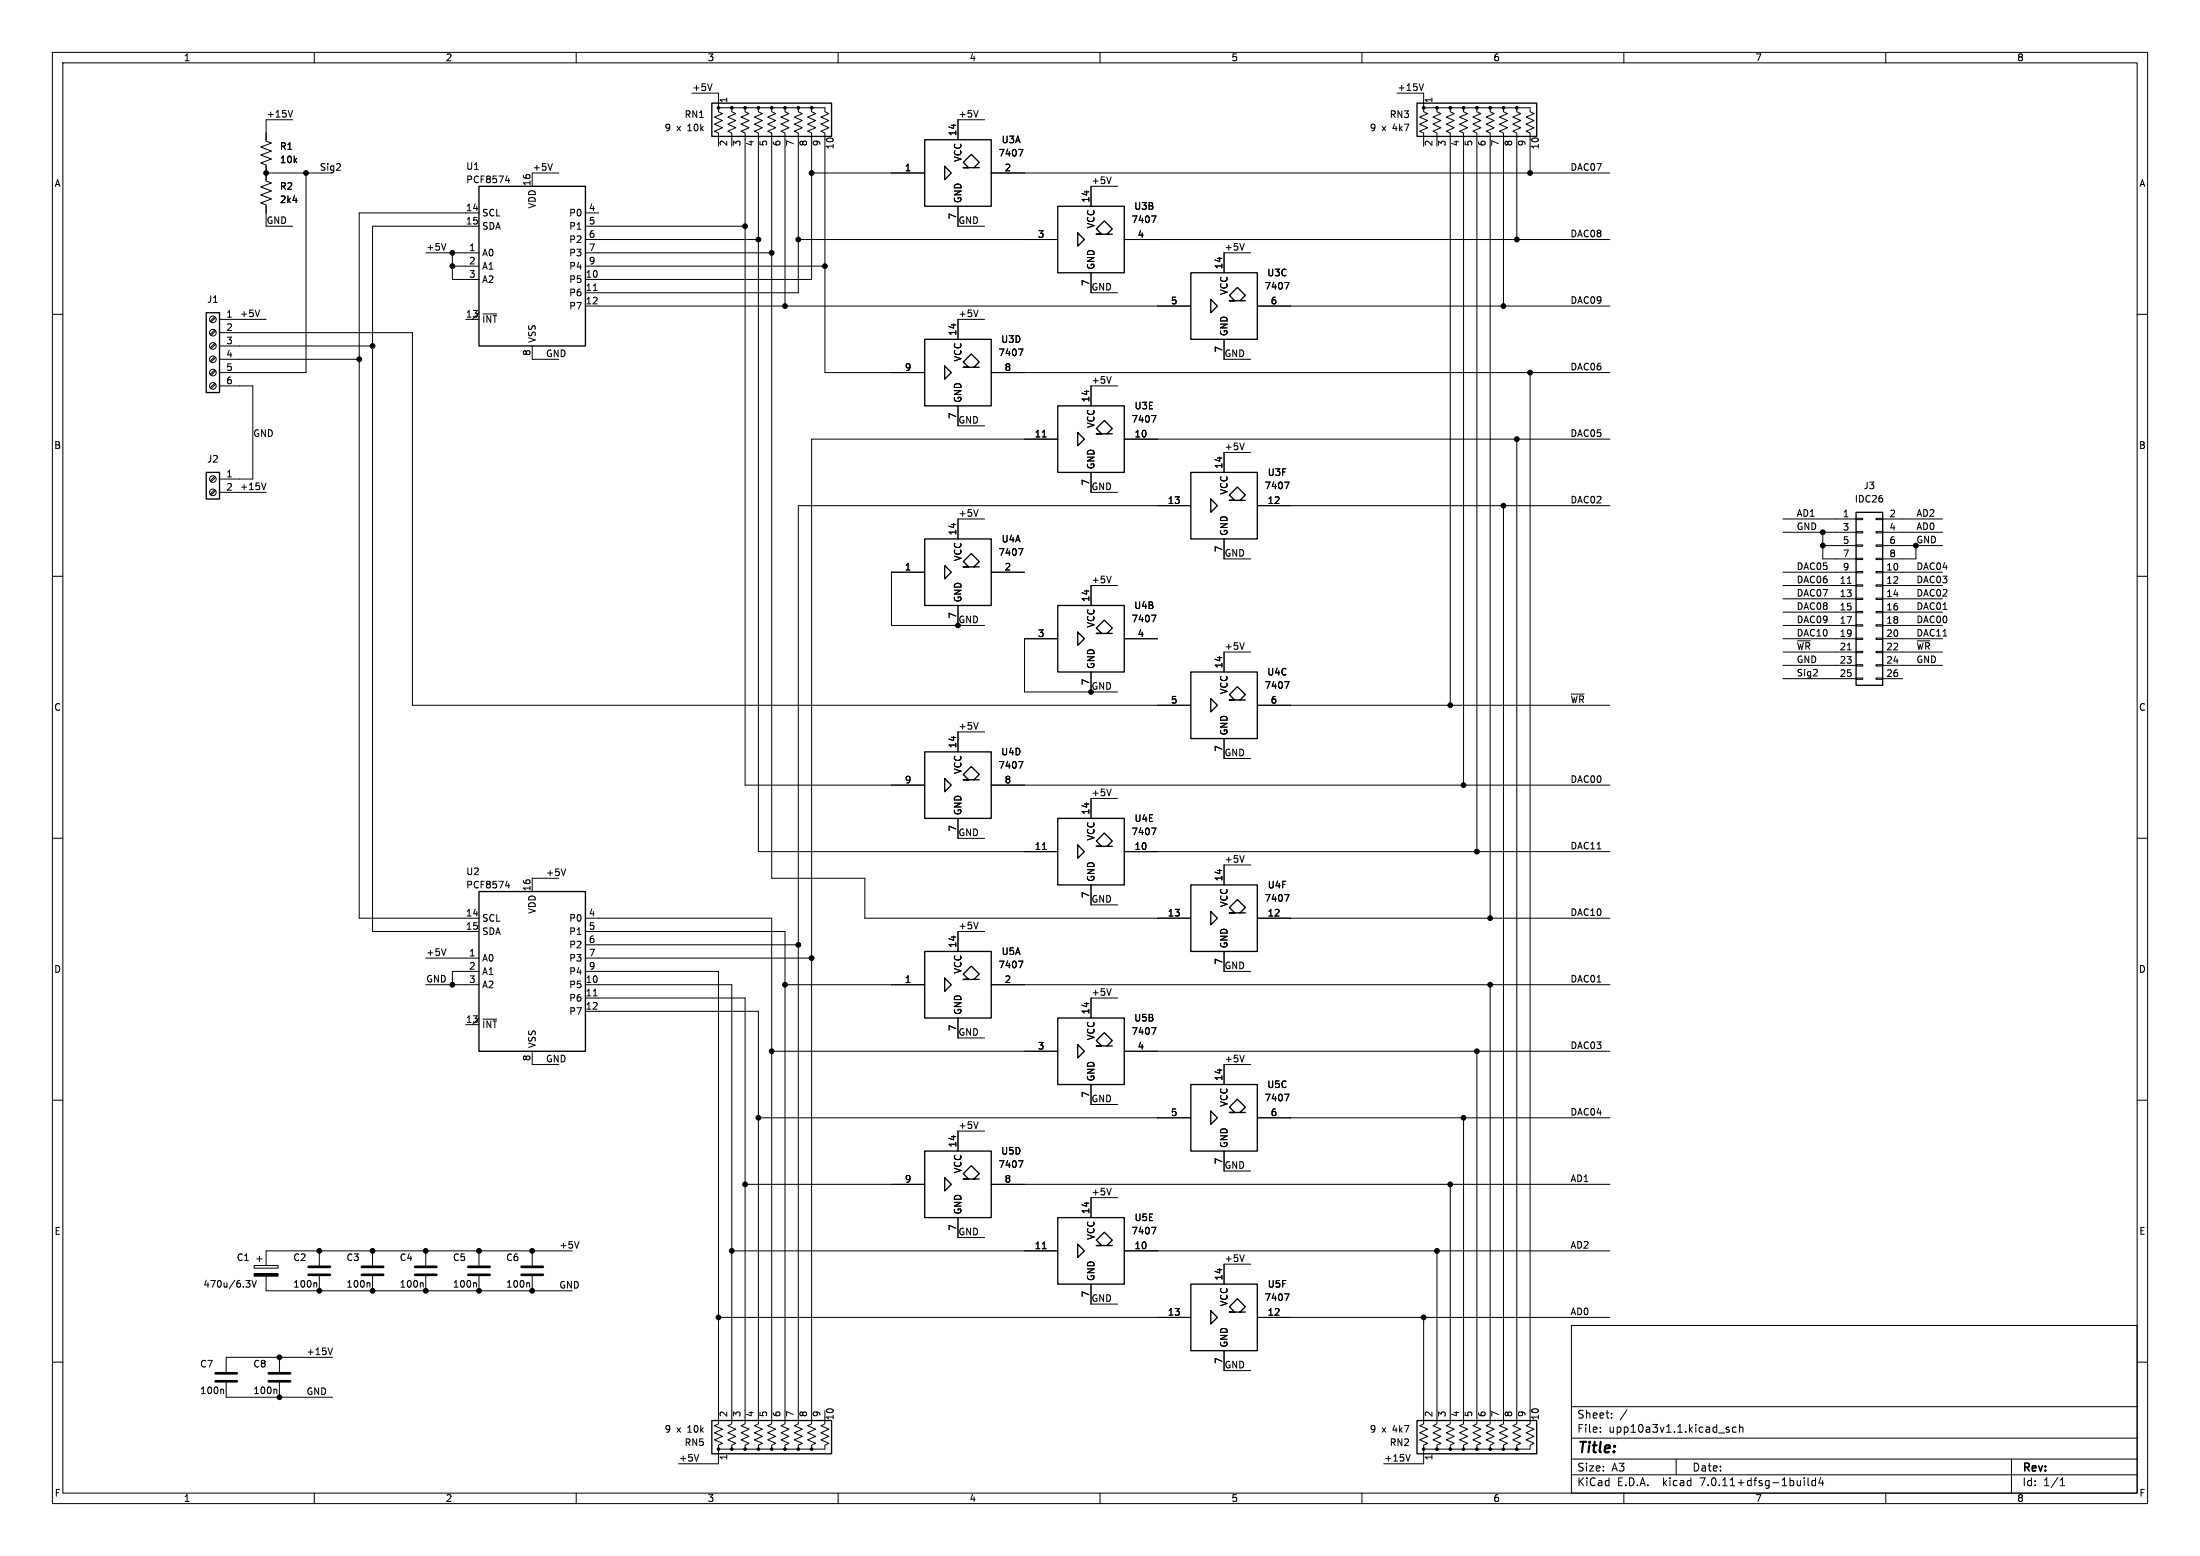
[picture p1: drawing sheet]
<svg xmlns="http://www.w3.org/2000/svg" width="420mm" height="297mm" viewBox="0 0 420 297" stroke-linecap="round" stroke-linejoin="round" font-family="sans-serif">
<g fill="none" stroke="#000" stroke-width=".19">
<path d="M10 10h400v277h-400zM12 12h396v273h-396zM60 10v2M110 10v2M132.1 17.8h5.1v2.5M135.9 16l-.4 1.3M160 10v2M210 10v2M260 10v2M266.7 17.8h5.1v2.5M271.8 16l-.5 1.3M310 10v2"/>
<path d="M360 10v2M50.8 33h12.7M55.9 21.1l-.5 1.2M55.9 22.9h-5.1v4l1 .4-2 .8 2 .7-2 .8 2 .8-2 .7 1 .4v3l1 .4-2 .8 2 .7-2 .8 2 .8-2 .7 1 .4v4.1h5.1M58.4 33v38.1h-16.5M96.5 34.4h.8M97.1 34v.9M105.4 31.2l-.4 1.3M106.7 33h-5.1v2.6M139.7 20.6v.7l.8 .4-1.6 .7 1.6 .6-1.6 .7 1.6 .7-1.6 .6 .8 .4v1.3M142.2 20.6v.7l.8 .4-1.5 .7 1.5 .6-1.5 .7 1.5 .7-1.5 .6 .7 .4v1.3M142.2 27.9v122h34.3"/>
<path d="M144.8 20.6v.7l.7 .4-1.5 .7 1.5 .6-1.5 .7 1.5 .7-1.5 .6 .8 .4v1.3M144.8 27.9v134.7h57.1M147.3 20.6v.7l.8 .4-1.5 .7 1.5 .6-1.5 .7 1.5 .7-1.5 .6 .7 .4v1.3M147.3 27.9v139.7h17.8v7.7h62.2M149.9 20.6v.7l.7 .4-1.5 .7 1.5 .6-1.5 .7 1.5 .7-1.5 .6 .8 .4v1.3M149.9 27.9v30.5M152.4 20.6v.7l.8 .4-1.6 .7 1.6 .6-1.6 .7 1.6 .7-1.6 .6 .8 .4v1.3M152.4 27.9v28h-40.6M154.9 20.6v.7l.8 .4-1.5 .7 1.5 .6-1.5 .7 1.5 .7-1.5 .6 .7 .4v1.3M154.9 27.9v25.4h-43.1M154.9 33h21.6M157.5 26.7v-1.3l-.8-.4 1.5-.6-1.5-.7 1.5-.7-1.5-.6 1.5-.7-.7-.4v-.7h-20.3v.7l.7 .4-1.5 .7 1.5 .6-1.5 .7 1.5 .7-1.5 .6 .8 .4v2.5"/>
<path d="M157.5 27.9v43.2h19M182.9 39.4v3.8h5.1M186.7 21.1l-.4 1.2M188 22.9h-5.1v3.8M189.2 33h118.1M194.4 28.5h.9l-.6 1.3M212.1 33.8l-.4 1.2M213.4 35.6h-5.1v3.8M274.3 20.6v.7l.8 .4-1.5 .7 1.5 .6-1.5 .7 1.5 .7-1.5 .6 .7 .4v1.3M276.9 20.6v.7l.7 .4-1.5 .7 1.5 .6-1.5 .7 1.5 .7-1.5 .6 .8 .4v1.3M276.9 27.9v106.7M279.4 20.6v.7l.8 .4-1.6 .7 1.6 .6-1.6 .7 1.6 .7-1.6 .6 .8 .4v1.3"/>
<path d="M279.4 27.9v122M281.9 20.6v.7l.8 .4-1.5 .7 1.5 .6-1.5 .7 1.5 .7-1.5 .6 .7 .4v1.3M281.9 27.9v134.7M284.5 20.6v.7l.7 .4-1.5 .7 1.5 .6-1.5 .7 1.5 .7-1.5 .6 .8 .4v1.3M284.5 27.9v147.4M287 20.6v.7l.8 .4-1.5 .7 1.5 .6-1.5 .7 1.5 .7-1.5 .6 .7 .4v1.3M287 27.9v30.5M289.6 20.6v.7l.7 .4-1.5 .7 1.5 .6-1.5 .7 1.5 .7-1.5 .6 .8 .4v1.3M289.6 27.9v17.8M292.1 26.7v-1.3l-.8-.4 1.6-.6-1.6-.7 1.6-.7-1.6-.6 1.6-.7-.8-.4v-.7h-20.3v.7l.7 .4-1.5 .7 1.5 .6-1.5 .7 1.5 .7-1.5 .6 .8 .4v2.5M292.1 27.9v5.1M10 60h2"/>
<path d="M49.6 59.2l-.5 1.2M81.3 48.3h10.1M85.1 46.5l-.4 1.2M86.4 48.3v5h5M86.4 50.8h5M91.4 40.6h-22.8v134.7h22.8M91.4 43.2h-20.3v134.6h20.3M91.4 59.7l-1.2 1.3M92.2 59.9h2.6M111.8 48.3h35.5M111.8 58.4h115.5M111.8 40.6h2.5"/>
<path d="M111.8 43.2h30.4M111.8 50.8h45.7M111.8 45.7h33M113.3 55.5h.7M152.4 45.7h49.5M186.7 59.2l-.4 1.2M208.3 52.1v3.8h5.1M214.6 45.7h92.7M219.8 41.2h.9l-.6 1.3M237.5 46.5l-.4 1.2M238.8 48.3h-5.1v3.8M240 58.4h67.3"/>
<path d="M245.2 53.9h.9l-.6 1.3M408 60h2M41 73.2l-.9 .8M41 70.6l-.9 .9M41 68.1l-.9 .8M41 65.5l-.9 .9M41 63l-.9 .8M41 60.5l-.9 .8M41.2 73.3l-.9 .9M41.2 70.8l-.9 .8M41.2 68.2l-.9 .9M41.2 65.7l-.9 .8"/>
<path d="M41.2 63.2l-.9 .8M41.2 60.6l-.9 .9M41.9 61h8.9M41.9 63.5h36.8v71.1h148.6M41.9 66h29.2M41.9 68.6h26.7M41.9 73.7h6.4v17.7h-6.4M88.9 61h2.5M101.6 66v2.6h5.1M182.9 77.5v3.8h5.1M188 61h-5.1v3.8M189.2 71.1h118.1"/>
<path d="M194.4 66.6h.9l-.6 1.3M212.1 71.9l-.4 1.2M213.4 73.7h-5.1v3.8M219.8 79.3h.9l-.6 1.3M233.7 64.8v3.8h5.1M292.1 71.1v198.1M41 93.5l-.9 .8M41 90.9l-.9 .9M41.2 93.6l-.9 .9M41.2 91.1l-.9 .8M41.9 94h8.9M50.8 92.2l-.4 1.3"/>
<path d="M186.7 97.3l-.4 1.2M188 99.1h-5.1v3.8M199 83.4h.7M201.9 83.8h-47v185.4M208.3 90.2v3.8h5.1M214.6 83.8h92.7M227.3 96.5h-74.9v172.7M237.5 84.6l-.4 1.2M238.8 86.4h-5.1v3.8M240 96.5h67.3M245.2 92h.9l-.6 1.3M287 96.5v172.7"/>
<path d="M289.6 83.8v185.4M340.4 99.1h13.9M354.3 98.9h1.3v.3h-1.3zM358.1 98.9h1.3v.3h-1.3zM359.4 99.1h11.4M10 110h2M176.5 109.2h-6.3v10.2h17.8M182.9 115.6v3.8M189.2 109.2h6.4M194.4 104.7h.9l-.6 1.3M212.1 110l-.4 1.2M213.4 111.8h-5.1v3.8"/>
<path d="M219.8 117.4h.9l-.6 1.3M233.7 102.9v3.8h5.1M340.4 109.2h13.9M340.4 111.8h13.9M340.4 114.3h13.9M340.4 116.8h13.9M340.4 119.4h13.9M340.4 101.6h13.9M348 101.6v5.1h6.3M348 104.1h6.3M352.7 111.3h.7M354.3 119.3h1.3v.2h-1.3z"/>
<path d="M354.3 116.7h1.3v.3h-1.3zM354.3 114.2h1.3v.2h-1.3zM354.3 111.6h1.3v.3h-1.3zM354.3 109.1h1.3v.2h-1.3zM354.3 106.6h1.3v.2h-1.3zM354.3 104h1.3v.3h-1.3zM354.3 101.5h1.3v.2h-1.3zM358.1 119.3h1.3v.2h-1.3zM358.1 116.7h1.3v.3h-1.3zM358.1 114.2h1.3v.2h-1.3zM358.1 111.6h1.3v.3h-1.3zM358.1 109.1h1.3v.2h-1.3z"/>
<path d="M358.1 106.6h1.3v.2h-1.3zM358.1 104h1.3v.3h-1.3zM358.1 101.5h1.3v.2h-1.3zM359.4 109.2h11.4M359.4 111.8h11.4M359.4 114.3h11.4M359.4 116.8h11.4M359.4 119.4h11.4M359.4 101.6h11.4M359.4 104.1h11.4M365.8 104.1v2.6h-6.4M408 110h2"/>
<path d="M186.7 137.9l-.4 1.3M188 139.7h-5.1v3.8M201.9 121.9h-6.3v10.2h17.8M208.3 128.3v3.8M214.6 121.9h6.4M237.5 122.7l-.4 1.2M238.8 124.5h-5.1v3.8M240 134.6h67.3M245.2 130.1h.9l-.6 1.3M340.4 121.9h13.9M340.4 124.5h13.9M340.4 127h13.9"/>
<path d="M340.4 129.5h13.9M352.7 124h.7M354.3 129.4h1.3v.3h-1.3zM354.3 126.9h1.3v.2h-1.3zM354.3 124.3h1.3v.3h-1.3zM354.3 121.8h1.3v.2h-1.3zM358.1 129.4h1.3v.3h-1.3zM358.1 126.9h1.3v.2h-1.3zM358.1 124.3h1.3v.3h-1.3zM358.1 121.8h1.3v.2h-1.3zM359.4 121.9h11.4M359.4 124.5h11.4"/>
<path d="M359.4 127h11.4M359.4 129.5h3.8M10 160h2M182.9 156.2v3.8h5.1M189.2 149.9h118.1M194.4 145.4h.9l-.6 1.2M212.1 150.6l-.4 1.3M213.4 152.4h-5.1v3.8M219.8 158.1h.9l-.6 1.2M233.7 141v3.8h5.1M408 160h2M96.5 169.1h.8"/>
<path d="M97.1 168.6v.9M106.7 167.6h-5.1v2.6M108 165.9l-.4 1.2M111.8 175.3h35.5v93.9M111.8 177.8h38.1v91.4M186.7 176l-.4 1.3M188 177.8h-5.1v3.8M199 162.1h.7M208.3 168.9v3.8h5.1M214.6 162.6h92.7M237.5 163.3l-.4 1.3M238.8 165.1h-5.1v3.8"/>
<path d="M240 175.3h67.3M245.2 170.8h.9l-.6 1.2M81.3 182.9h10.1M81.3 188h10.1M85.1 181.1l-.4 1.3M88.9 195.6h2.5M91.4 194.3l-1.2 1.3M91.4 185.4h-5v2.6M92.2 194.5h2.6M111.8 185.4h25.4v86.4l-.8 .3 1.5 .7-1.5 .7 1.5 .7-1.5 .6 1.5 .7-.7 .3v.8h20.3v-.8l.7-.3-1.5-.7 1.5-.6-1.5-.7 1.5-.7-1.5-.7 .8-.3v-1.3M111.8 182.9h43.1M111.8 188h27.9v81.2"/>
<path d="M111.8 190.5h30.4v78.7M111.8 193h33v76.2M111.8 180.3h40.6M113.3 190.1h.7M149.9 188h26.6M182.9 194.3v3.8h5.1M189.2 188h118.1M194.4 183.5h.9l-.6 1.2M212.1 188.7l-.4 1.3M213.4 190.5h-5.1v3.8M219.8 196.2h.9l-.6 1.2M233.7 181.6v3.8h5.1"/>
<path d="M284.5 188v81.2M10 210h2M101.6 200.7v2.5h5.1M144.8 213.4h82.5M147.3 200.7h54.6M186.7 214.1l-.4 1.3M188 215.9h-5.1v3.8M208.3 207v3.8h5.1M214.6 200.7h92.7M233.7 219.7v3.8h5.1M237.5 201.4l-.4 1.3M238.8 203.2h-5.1v3.8"/>
<path d="M240 213.4h67.3M245.2 208.9h.9l-.6 1.2M279.4 213.4v55.8M281.9 200.7v68.5M408 210h2M49.5 239.8v1M61 238.8v2.8M71.1 238.8v2.8M81.3 238.8v2.8M91.4 238.8v2.8M101.6 238.8v2.8M109.2 238.8h-58.4v2.8"/>
<path d="M110.5 237l-.4 1.2M139.7 238.8h62.2M142.2 226.1h34.3M182.9 232.4v3.8h5.1M189.2 226.1h118.1M194.4 221.6h.9l-.6 1.2M199 238.3h.7M212.1 226.8l-.4 1.3M213.4 228.6h-5.1v3.8M214.6 238.8h92.7M219.8 234.3h.9l-.6 1.2M237.5 239.5l-.4 1.3"/>
<path d="M274.3 238.8v30.4M276.9 226.1v43.1M10 260h2M46.9 244.4h.8l-.4 .5 .4 .1v.4l-.2 .3h-.4M48.1 244.4l.4 1.3 .4-1.3M48.5 241.6h4.6v.5h-4.6zM49 240.3h1M50.8 243.6v2.8h58.4M53.3 259.1v2.8M60.3 244.8l.2 .2v.7M61 243.6v2.8M63.5 257.3l-.4 1.3"/>
<path d="M63.5 259.1h-20.3v2.8M70.4 244.8l.2 .2v.7M71.1 243.6v2.8M80.6 244.8l.2 .2v.7M81.3 243.6v2.8M90.8 244.8l.1 .2v.7M91.4 243.6v2.8M100.9 244.8l.2 .2v.7M101.6 243.6v2.8M137.2 251.5h90.1M208.3 245.1v3.8h5.1M233.7 257.8v3.8h5.1"/>
<path d="M238.8 241.3h-5.1v3.8M240 251.5h67.3M245.2 247h.9l-.6 1.2M271.8 251.5v20.3l-.8 .3 1.5 .7-1.5 .7 1.5 .7-1.5 .6 1.5 .7-.7 .3v.8h20.3v-.8l.8-.3-1.6-.7 1.6-.6-1.6-.7 1.6-.7-1.6-.7 .8-.3v-1.3M300 253h108v32h-108zM408 260h2M42.5 265.2l.2 .1v.7M43.2 263.9v2.8h20.3M52.7 265.2l.1 .1v.7M53.3 263.9v2.8M133.4 277.6l-.4 1.3M137.2 276.9v2.5h-7.7"/>
<path d="M139.7 270.5v1.3l-.8 .3 1.6 .7-1.6 .7 1.6 .7-1.6 .6 1.6 .7-.8 .3v.8M142.2 270.5v1.3l-.7 .3 1.5 .7-1.5 .7 1.5 .7-1.5 .6 1.5 .7-.8 .3v.8M144.8 270.5v1.3l-.8 .3 1.5 .7-1.5 .7 1.5 .7-1.5 .6 1.5 .7-.7 .3v.8M147.3 270.5v1.3l-.7 .3 1.5 .7-1.5 .7 1.5 .7-1.5 .6 1.5 .7-.8 .3v.8M149.9 270.5v1.3l-.8 .3 1.5 .7-1.5 .7 1.5 .7-1.5 .6 1.5 .7-.7 .3v.8M152.4 270.5v1.3l-.8 .3 1.6 .7-1.6 .7 1.6 .7-1.6 .6 1.6 .7-.8 .3v.8M154.9 270.5v1.3l-.7 .3 1.5 .7-1.5 .7 1.5 .7-1.5 .6 1.5 .7-.8 .3v.8M269.2 277.6l-.4 1.3M271.8 276.9v2.5h-7.6M274.3 270.5v1.3l-.7 .3 1.5 .7-1.5 .7 1.5 .7-1.5 .6 1.5 .7-.8 .3v.8M276.9 270.5v1.3l-.8 .3 1.5 .7-1.5 .7 1.5 .7-1.5 .6 1.5 .7-.7 .3v.8M279.4 270.5v1.3l-.8 .3 1.6 .7-1.6 .7 1.6 .7-1.6 .6 1.6 .7-.8 .3v.8"/>
<path d="M281.9 270.5v1.3l-.7 .3 1.5 .7-1.5 .7 1.5 .7-1.5 .6 1.5 .7-.8 .3v.8M284.5 270.5v1.3l-.8 .3 1.5 .7-1.5 .7 1.5 .7-1.5 .6 1.5 .7-.7 .3v.8M287 270.5v1.3l-.7 .3 1.5 .7-1.5 .7 1.5 .7-1.5 .6 1.5 .7-.8 .3v.8M289.6 270.5v1.3l-.8 .3 1.5 .7-1.5 .7 1.5 .7-1.5 .6 1.5 .7-.7 .3v.8M300 278.5h108M300 274.5h108M300 268.5h108M305.5 273.2v.2M305.5 272.5v.1M307.7 270.5v.2M307.7 269.8v.1M310.6 269.1l-1.3 1.9"/>
<path d="M320 278.5v3M329.6 272.8l.5 .2 .1 .2-.3 .2-.4-.1M329.6 272.5h.5M331.4 272.5l-.4-.1-.3 .3 .2 .6h.5M332.1 272.5l.2-.1 .4 .1v.9M332.1 271.9v1.5M384 278.5v6.5M60 285v2M110 285v2M160 285v2M210 285v2M260 285v2"/>
<path d="M300 281.5h108M310 285v2M344.4 282.1v.1M344.4 282.6v1M345.2 282.1v1.3l.2 .2M346.6 282.1v1.5M346.6 282.7l-.4-.1-.3 .3 .1 .6h.6M347.6 282l-.4 1.1h1M347.9 282.6v1M360 285v2M393.3 283.6h.9M393.3 282.5l.4-.4v1.5"/>
<circle cx="40.6" cy="73.7" r=".63"/>
<circle cx="40.6" cy="61" r=".63"/>
<circle cx="40.6" cy="71.1" r=".63"/>
<circle cx="40.6" cy="63.5" r=".63"/>
<circle cx="40.6" cy="68.6" r=".63"/>
<circle cx="40.6" cy="66" r=".63"/>
<circle cx="40.6" cy="91.4" r=".63"/>
<circle cx="40.6" cy="94" r=".63"/>
</g>
<g fill="none" stroke="#000" stroke-width=".51">
<path d="M58.9 243.3h4.1M58.9 241.8h4.1M69.1 243.3h4.1M69.1 241.8h4.1M79.2 243.3h4.1M79.2 241.8h4.1M89.4 243.3h4.1M89.4 241.8h4.1M99.6 243.3h4M99.6 241.8h4M41.1 263.7h4.1M41.1 262.1h4.1"/>
<path d="M51.3 263.7h4.1M51.3 262.1h4.1"/>
</g>
<g fill="none" stroke="#000" stroke-width=".25">
<path d="M135.9 19.7h22.8v6.3h-22.8zM270.5 19.7h22.9v6.3h-22.9zM91.4 35.6h20.4v30.4h-20.4zM176.5 26.7h12.7v12.7h-12.7zM180.3 31.8l1.3 1.2-1.3 1.3zM185.9 32l1-1-1.5-1.5-1.5 1.5 1 1h-1h3M201.9 39.4h12.7v12.7h-12.7zM39.4 59.7h2.5v15.2h-2.5zM205.7 44.5l1.3 1.2-1.3 1.3zM211.3 44.7l1-1-1.5-1.5-1.5 1.5 1 1h-1h3M227.3 52.1h12.7v12.7h-12.7zM231.1 57.2l1.3 1.2-1.3 1.3z"/>
<path d="M236.7 57.4l1-1-1.5-1.5-1.5 1.5 1 1h-1h3M176.5 64.8h12.7v12.7h-12.7zM180.3 69.9l1.3 1.2-1.3 1.3zM185.9 70.1l1-1-1.5-1.5-1.5 1.5 1 1h-1h3M201.9 77.5h12.7v12.7h-12.7zM39.4 90.2h2.5v5.1h-2.5zM205.7 82.6l1.3 1.2-1.3 1.3zM211.3 82.8l1-1-1.5-1.5-1.5 1.5 1 1h-1h3M227.3 90.2h12.7v12.7h-12.7zM231.1 95.3l1.3 1.2-1.3 1.3zM236.7 95.5l1-1-1.5-1.5-1.5 1.5 1 1h-1h3M354.3 97.8h5.1v33h-5.1z"/>
<path d="M176.5 102.9h12.7v12.7h-12.7zM180.3 108l1.3 1.2-1.3 1.3zM185.9 108.2l1-1-1.5-1.5-1.5 1.5 1 1h-1h3M201.9 115.6h12.7v12.7h-12.7zM205.7 120.7l1.3 1.2-1.3 1.3zM211.3 120.9l1-1-1.5-1.5-1.5 1.5 1 1h-1h3M227.3 128.3h12.7v12.7h-12.7zM231.1 133.4l1.3 1.2-1.3 1.3zM236.7 133.6l1-1-1.5-1.5-1.5 1.5 1 1h-1h3M176.5 143.5h12.7v12.7h-12.7zM180.3 148.6l1.3 1.3-1.3 1.2zM185.9 148.8l1-1-1.5-1.5-1.5 1.5 1 1h-1h3"/>
<path d="M201.9 156.2h12.7v12.7h-12.7zM91.4 170.2h20.4v30.5h-20.4zM205.7 161.3l1.3 1.3-1.3 1.2zM211.3 161.5l1-1-1.5-1.5-1.5 1.5 1 1h-1h3M227.3 168.9h12.7v12.7h-12.7zM231.1 174l1.3 1.3-1.3 1.2zM236.7 174.2l1-1-1.5-1.5-1.5 1.5 1 1h-1h3M176.5 181.6h12.7v12.7h-12.7zM180.3 186.7l1.3 1.3-1.3 1.2zM185.9 186.9l1-1-1.5-1.5-1.5 1.5 1 1h-1h3M201.9 194.3h12.7v12.7h-12.7zM205.7 199.4l1.3 1.3-1.3 1.2z"/>
<path d="M211.3 199.6l1-1-1.5-1.5-1.5 1.5 1 1h-1h3M176.5 219.7h12.7v12.7h-12.7zM227.3 207h12.7v12.7h-12.7zM231.1 212.1l1.3 1.3-1.3 1.2zM236.7 212.3l1-1-1.5-1.5-1.5 1.5 1 1h-1h3M180.3 224.8l1.3 1.3-1.3 1.2zM185.9 225l1-1-1.5-1.5-1.5 1.5 1 1h-1h3M201.9 232.4h12.7v12.7h-12.7zM205.7 237.5l1.3 1.3-1.3 1.2zM211.3 237.7l1-1-1.5-1.5-1.5 1.5 1 1h-1h3M227.3 245.1h12.7v12.7h-12.7zM231.1 250.2l1.3 1.3-1.3 1.2z"/>
<path d="M236.7 250.4l1-1-1.5-1.5-1.5 1.5 1 1h-1h3M135.9 271.1h22.8v6.4h-22.8zM270.5 271.1h22.9v6.4h-22.9z"/>
</g>
<g fill="#000" stroke="#000" stroke-width=".19">
<path d="M48.5 243.1h4.6v.5h-4.6z"/>
<circle cx="50.8" cy="33" r=".46"/>
<circle cx="58.4" cy="33" r=".46"/>
<circle cx="137.2" cy="20.6" r=".25"/>
<circle cx="139.7" cy="20.6" r=".25"/>
<circle cx="142.2" cy="20.6" r=".25"/>
<circle cx="144.8" cy="20.6" r=".25"/>
<circle cx="147.3" cy="20.6" r=".25"/>
<circle cx="149.9" cy="20.6" r=".25"/>
<circle cx="152.4" cy="20.6" r=".25"/>
<circle cx="154.9" cy="33" r=".46"/>
<circle cx="154.9" cy="20.6" r=".25"/>
<circle cx="271.8" cy="20.6" r=".25"/>
<circle cx="274.3" cy="20.6" r=".25"/>
<circle cx="276.9" cy="20.6" r=".25"/>
<circle cx="279.4" cy="20.6" r=".25"/>
<circle cx="281.9" cy="20.6" r=".25"/>
<circle cx="284.5" cy="20.6" r=".25"/>
<circle cx="287" cy="20.6" r=".25"/>
<circle cx="289.6" cy="20.6" r=".25"/>
<circle cx="292.1" cy="33" r=".46"/>
<circle cx="86.4" cy="50.8" r=".46"/>
<circle cx="86.4" cy="48.3" r=".46"/>
<circle cx="142.2" cy="43.2" r=".46"/>
<circle cx="144.8" cy="45.7" r=".46"/>
<circle cx="147.3" cy="48.3" r=".46"/>
<circle cx="149.9" cy="58.4" r=".46"/>
<circle cx="152.4" cy="45.7" r=".46"/>
<circle cx="157.5" cy="50.8" r=".46"/>
<circle cx="287" cy="58.4" r=".46"/>
<circle cx="289.6" cy="45.7" r=".46"/>
<circle cx="68.6" cy="68.6" r=".46"/>
<circle cx="71.1" cy="66" r=".46"/>
<circle cx="292.1" cy="71.1" r=".46"/>
<circle cx="287" cy="96.5" r=".46"/>
<circle cx="289.6" cy="83.8" r=".46"/>
<circle cx="182.9" cy="119.4" r=".46"/>
<circle cx="348" cy="104.1" r=".46"/>
<circle cx="348" cy="101.6" r=".46"/>
<circle cx="365.8" cy="104.1" r=".46"/>
<circle cx="208.3" cy="132.1" r=".46"/>
<circle cx="276.9" cy="134.6" r=".46"/>
<circle cx="279.4" cy="149.9" r=".46"/>
<circle cx="281.9" cy="162.6" r=".46"/>
<circle cx="284.5" cy="175.3" r=".46"/>
<circle cx="86.4" cy="188" r=".46"/>
<circle cx="149.9" cy="188" r=".46"/>
<circle cx="152.4" cy="180.3" r=".46"/>
<circle cx="154.9" cy="182.9" r=".46"/>
<circle cx="284.5" cy="188" r=".46"/>
<circle cx="144.8" cy="213.4" r=".46"/>
<circle cx="147.3" cy="200.7" r=".46"/>
<circle cx="279.4" cy="213.4" r=".46"/>
<circle cx="281.9" cy="200.7" r=".46"/>
<circle cx="61" cy="238.8" r=".46"/>
<circle cx="71.1" cy="238.8" r=".46"/>
<circle cx="81.3" cy="238.8" r=".46"/>
<circle cx="91.4" cy="238.8" r=".46"/>
<circle cx="101.6" cy="238.8" r=".46"/>
<circle cx="139.7" cy="238.8" r=".46"/>
<circle cx="142.2" cy="226.1" r=".46"/>
<circle cx="274.3" cy="238.8" r=".46"/>
<circle cx="276.9" cy="226.1" r=".46"/>
<circle cx="53.3" cy="259.1" r=".46"/>
<circle cx="61" cy="246.4" r=".46"/>
<circle cx="71.1" cy="246.4" r=".46"/>
<circle cx="81.3" cy="246.4" r=".46"/>
<circle cx="91.4" cy="246.4" r=".46"/>
<circle cx="101.6" cy="246.4" r=".46"/>
<circle cx="137.2" cy="251.5" r=".46"/>
<circle cx="271.8" cy="251.5" r=".46"/>
<circle cx="53.3" cy="266.7" r=".46"/>
<circle cx="137.2" cy="276.6" r=".25"/>
<circle cx="139.7" cy="276.6" r=".25"/>
<circle cx="142.2" cy="276.6" r=".25"/>
<circle cx="144.8" cy="276.6" r=".25"/>
<circle cx="147.3" cy="276.6" r=".25"/>
<circle cx="149.9" cy="276.6" r=".25"/>
<circle cx="152.4" cy="276.6" r=".25"/>
<circle cx="154.9" cy="276.6" r=".25"/>
<circle cx="271.8" cy="276.6" r=".25"/>
<circle cx="274.3" cy="276.6" r=".25"/>
<circle cx="276.9" cy="276.6" r=".25"/>
<circle cx="279.4" cy="276.6" r=".25"/>
<circle cx="281.9" cy="276.6" r=".25"/>
<circle cx="284.5" cy="276.6" r=".25"/>
<circle cx="287" cy="276.6" r=".25"/>
<circle cx="289.6" cy="276.6" r=".25"/>
</g>
<text font-size="2.8" x="301" y="277.9">Title:</text>
<g font-size="2.1">
<text x="301" y="273.7">File:</text>
<text x="301" y="271">Sheet:</text>
<text x="307.1" y="273.7">upp10a3v1.1.kicad_sch</text>
<text x="301" y="281.1">Size:</text>
<text x="307.6" y="281.1">A3</text>
<text x="323" y="281.1">Date:</text>
<text x="386" y="281.3">Rev:</text>
<text x="301" y="283.9">KiCad</text>
<text x="308.7" y="283.9">E.D.A.</text>
<text x="317.6" y="283.9">kicad</text>
<text x="324.8" y="283.9">7.0.11+dfsg-1build4</text>
<text x="386" y="283.9">Id:</text>
<text x="390.1" y="283.9">1/1</text>
</g>
<g font-size="1.8">
<text x="35" y="11.9">1</text>
<text x="85" y="11.9">2</text>
<text x="135" y="11.9">3</text>
<text x="185" y="11.9">4</text>
<text x="235" y="11.9">5</text>
<text x="285" y="11.9">6</text>
<text x="335" y="11.9">7</text>
<text x="385" y="11.9">8</text>
<text x="132.1" y="17.4">+5V</text>
<text x="266.7" y="17.4">+15V</text>
<text x="50.8" y="22.5">+15V</text>
<text x="130.6" y="22.7">RN1</text>
<text x="139.1" y="19.8" transform="rotate(-90 139.1 19.8)">1</text>
<text x="182.9" y="22.5">+5V</text>
<text x="265.2" y="22.7">RN3</text>
<text x="273.8" y="19.8" transform="rotate(-90 273.8 19.8)">1</text>
<text x="53.3" y="28.8">R1</text>
<text x="126.8" y="25.2">9</text>
<text x="129.2" y="25.2">x</text>
<text x="131.4" y="25.2">10k</text>
<text x="139.1" y="28" transform="rotate(-90 139.1 28)">2</text>
<text x="141.7" y="28" transform="rotate(-90 141.7 28)">3</text>
<text x="144.2" y="28" transform="rotate(-90 144.2 28)">4</text>
<text x="146.8" y="28" transform="rotate(-90 146.8 28)">5</text>
<text x="149.3" y="28" transform="rotate(-90 149.3 28)">6</text>
<text x="151.8" y="28" transform="rotate(-90 151.8 28)">7</text>
<text x="154.4" y="28" transform="rotate(-90 154.4 28)">8</text>
<text x="156.9" y="28" transform="rotate(-90 156.9 28)">9</text>
<text x="159.5" y="28.6" transform="rotate(-90 159.5 28.6)">10</text>
<text x="182.6" y="26.1" transform="rotate(-90 182.6 26.1)">14</text>
<text x="191.1" y="27.5">U3A</text>
<text x="261.4" y="25.2">9</text>
<text x="263.8" y="25.2">x</text>
<text x="266" y="25.2">4k7</text>
<text x="273.8" y="28" transform="rotate(-90 273.8 28)">2</text>
<text x="276.3" y="28" transform="rotate(-90 276.3 28)">3</text>
<text x="278.8" y="28" transform="rotate(-90 278.8 28)">4</text>
<text x="281.4" y="28" transform="rotate(-90 281.4 28)">5</text>
<text x="283.9" y="28" transform="rotate(-90 283.9 28)">6</text>
<text x="286.5" y="28" transform="rotate(-90 286.5 28)">7</text>
<text x="289" y="28" transform="rotate(-90 289 28)">8</text>
<text x="291.5" y="28" transform="rotate(-90 291.5 28)">9</text>
<text x="294.1" y="28.6" transform="rotate(-90 294.1 28.6)">10</text>
<text x="10.3" y="35.9">A</text>
<text x="53.3" y="31.3">10k</text>
<text x="61" y="32.7">Sig2</text>
<text x="88.9" y="32.6">U1</text>
<text x="88.9" y="35.2">PCF8574</text>
<text x="101.3" y="35.6" transform="rotate(-90 101.3 35.6)">16</text>
<text x="101.6" y="32.7">+5V</text>
<text x="172.6" y="32.8">1</text>
<text x="183.7" y="31" transform="rotate(-90 183.7 31)">VCC</text>
<text x="190.5" y="30.1">7407</text>
<text x="191.7" y="32.8">2</text>
<text x="208.3" y="35.2">+5V</text>
<text x="299.7" y="32.7">DAC07</text>
<text x="408.3" y="35.9">A</text>
<text x="53.3" y="36.4">R2</text>
<text x="53.3" y="39">2k4</text>
<text x="88.9" y="40.4">14</text>
<text x="91.9" y="41.5">SCL</text>
<text x="102.5" y="39.9" transform="rotate(-90 102.5 39.9)">VDD</text>
<text x="108.6" y="41.5">P0</text>
<text x="112.3" y="40.4">4</text>
<text x="182.6" y="42" transform="rotate(-90 182.6 42)">7</text>
<text x="183.7" y="38.9" transform="rotate(-90 183.7 38.9)">GND</text>
<text x="208" y="38.8" transform="rotate(-90 208 38.8)">14</text>
<text x="216.4" y="40.2">U3B</text>
<text x="50.8" y="42.8">GND</text>
<text x="81.3" y="47.9">+5V</text>
<text x="88.9" y="42.9">15</text>
<text x="91.9" y="44">SDA</text>
<text x="108.6" y="44">P1</text>
<text x="108.6" y="46.6">P2</text>
<text x="112.3" y="42.9">5</text>
<text x="112.3" y="45.5">6</text>
<text x="182.9" y="42.8">GND</text>
<text x="198" y="45.5">3</text>
<text x="209.1" y="43.7" transform="rotate(-90 209.1 43.7)">VCC</text>
<text x="215.9" y="42.8">7407</text>
<text x="217.1" y="45.5">4</text>
<text x="233.7" y="47.9">+5V</text>
<text x="299.7" y="45.4">DAC08</text>
<text x="89.5" y="48">1</text>
<text x="89.5" y="50.5">2</text>
<text x="89.5" y="53.1">3</text>
<text x="91.9" y="49.1">A0</text>
<text x="91.9" y="51.7">A1</text>
<text x="108.6" y="49.1">P3</text>
<text x="108.6" y="51.7">P4</text>
<text x="111.7" y="53.1">10</text>
<text x="112.3" y="48">7</text>
<text x="112.3" y="50.5">9</text>
<text x="209.1" y="51.6" transform="rotate(-90 209.1 51.6)">GND</text>
<text x="233.4" y="51.5" transform="rotate(-90 233.4 51.5)">14</text>
<text x="241.8" y="52.9">U3C</text>
<text x="39.4" y="58">J1</text>
<text x="91.9" y="54.2">A2</text>
<text x="108.6" y="54.2">P5</text>
<text x="108.6" y="56.7">P6</text>
<text x="108.6" y="59.3">P7</text>
<text x="111.7" y="55.6">11</text>
<text x="111.7" y="58.2">12</text>
<text x="208" y="54.7" transform="rotate(-90 208 54.7)">7</text>
<text x="208.3" y="55.5">GND</text>
<text x="223.4" y="58.2">5</text>
<text x="234.5" y="56.4" transform="rotate(-90 234.5 56.4)">VCC</text>
<text x="241.3" y="55.5">7407</text>
<text x="242.5" y="58.2">6</text>
<text x="299.7" y="58.1">DAC09</text>
<text x="43.1" y="60.7">1</text>
<text x="43.1" y="63.2">2</text>
<text x="43.1" y="65.8">3</text>
<text x="45.7" y="60.6">+5V</text>
<text x="88.9" y="60.7">13</text>
<text x="91.9" y="61.8">~{INT}</text>
<text x="102.5" y="65.5" transform="rotate(-90 102.5 65.5)">VSS</text>
<text x="182.6" y="64.2" transform="rotate(-90 182.6 64.2)">14</text>
<text x="182.9" y="60.6">+5V</text>
<text x="191" y="65.6">U3D</text>
<text x="234.5" y="64.3" transform="rotate(-90 234.5 64.3)">GND</text>
<text x="43.1" y="68.3">4</text>
<text x="43.1" y="70.9">5</text>
<text x="101.3" y="68" transform="rotate(-90 101.3 68)">8</text>
<text x="104.1" y="68.2">GND</text>
<text x="172.6" y="70.9">9</text>
<text x="183.7" y="69.1" transform="rotate(-90 183.7 69.1)">VCC</text>
<text x="190.5" y="68.2">7407</text>
<text x="191.7" y="70.9">8</text>
<text x="233.4" y="67.4" transform="rotate(-90 233.4 67.4)">7</text>
<text x="233.7" y="68.2">GND</text>
<text x="299.7" y="70.8">DAC06</text>
<text x="43.1" y="73.4">6</text>
<text x="183.7" y="77" transform="rotate(-90 183.7 77)">GND</text>
<text x="208" y="76.9" transform="rotate(-90 208 76.9)">14</text>
<text x="208.3" y="73.3">+5V</text>
<text x="48.3" y="83.5">GND</text>
<text x="182.6" y="80.1" transform="rotate(-90 182.6 80.1)">7</text>
<text x="182.9" y="80.9">GND</text>
<text x="197.4" y="83.6">11</text>
<text x="209.1" y="81.8" transform="rotate(-90 209.1 81.8)">VCC</text>
<text x="215.9" y="80.9">7407</text>
<text x="216.5" y="83.6">10</text>
<text x="216.5" y="78.3">U3E</text>
<text x="299.7" y="83.5">DAC05</text>
<text x="10.3" y="85.9">B</text>
<text x="39.4" y="88.5">J2</text>
<text x="209.1" y="89.7" transform="rotate(-90 209.1 89.7)">GND</text>
<text x="233.4" y="89.6" transform="rotate(-90 233.4 89.6)">14</text>
<text x="233.7" y="86">+5V</text>
<text x="408.2" y="85.9">B</text>
<text x="43.1" y="91.2">1</text>
<text x="43.1" y="93.7">2</text>
<text x="45.7" y="93.6">+15V</text>
<text x="208" y="92.8" transform="rotate(-90 208 92.8)">7</text>
<text x="208.3" y="93.6">GND</text>
<text x="234.5" y="94.5" transform="rotate(-90 234.5 94.5)">VCC</text>
<text x="241.3" y="93.6">7407</text>
<text x="241.9" y="91">U3F</text>
<text x="355.7" y="93.6">J3</text>
<text x="182.9" y="98.7">+5V</text>
<text x="222.8" y="96.3">13</text>
<text x="241.9" y="96.3">12</text>
<text x="299.7" y="96.2">DAC02</text>
<text x="342.9" y="101.3">GND</text>
<text x="342.9" y="98.7">AD1</text>
<text x="351.7" y="98.8">1</text>
<text x="351.7" y="101.3">3</text>
<text x="354" y="96.1">IDC26</text>
<text x="360.6" y="98.8">2</text>
<text x="360.6" y="101.3">4</text>
<text x="365.8" y="98.7">AD2</text>
<text x="365.8" y="101.3">AD0</text>
<text x="182.6" y="102.3" transform="rotate(-90 182.6 102.3)">14</text>
<text x="183.7" y="107.2" transform="rotate(-90 183.7 107.2)">VCC</text>
<text x="190.5" y="106.3">7407</text>
<text x="191.1" y="103.7">U4A</text>
<text x="233.4" y="105.5" transform="rotate(-90 233.4 105.5)">7</text>
<text x="233.7" y="106.3">GND</text>
<text x="234.5" y="102.4" transform="rotate(-90 234.5 102.4)">GND</text>
<text x="351.7" y="103.9">5</text>
<text x="351.7" y="106.4">7</text>
<text x="360.6" y="103.9">6</text>
<text x="360.6" y="106.4">8</text>
<text x="365.8" y="103.8">GND</text>
<text x="172.6" y="109">1</text>
<text x="191.7" y="109">2</text>
<text x="208.3" y="111.4">+5V</text>
<text x="342.9" y="111.4">DAC06</text>
<text x="342.9" y="108.9">DAC05</text>
<text x="342.9" y="114">DAC07</text>
<text x="351.1" y="111.5">11</text>
<text x="351.7" y="109">9</text>
<text x="360" y="109">10</text>
<text x="360" y="111.5">12</text>
<text x="365.8" y="114">DAC02</text>
<text x="365.8" y="108.9">DAC04</text>
<text x="365.8" y="111.4">DAC03</text>
<text x="182.6" y="118.2" transform="rotate(-90 182.6 118.2)">7</text>
<text x="182.9" y="119">GND</text>
<text x="183.7" y="115.1" transform="rotate(-90 183.7 115.1)">GND</text>
<text x="208" y="115" transform="rotate(-90 208 115)">14</text>
<text x="209.1" y="119.9" transform="rotate(-90 209.1 119.9)">VCC</text>
<text x="215.9" y="119">7407</text>
<text x="216.4" y="116.4">U4B</text>
<text x="342.9" y="116.5">DAC08</text>
<text x="342.9" y="119">DAC09</text>
<text x="351.1" y="114">13</text>
<text x="351.1" y="116.6">15</text>
<text x="351.1" y="119.1">17</text>
<text x="360" y="114">14</text>
<text x="360" y="116.6">16</text>
<text x="360" y="119.1">18</text>
<text x="365.8" y="116.5">DAC01</text>
<text x="365.8" y="119">DAC00</text>
<text x="198" y="121.7">3</text>
<text x="217.1" y="121.7">4</text>
<text x="233.7" y="124.1">+5V</text>
<text x="342.9" y="124.1">~{WR}</text>
<text x="342.9" y="121.6">DAC10</text>
<text x="351.1" y="121.7">19</text>
<text x="351.1" y="124.2">21</text>
<text x="360" y="121.7">20</text>
<text x="360" y="124.2">22</text>
<text x="365.8" y="124.1">~{WR}</text>
<text x="365.8" y="121.6">DAC11</text>
<text x="208" y="130.9" transform="rotate(-90 208 130.9)">7</text>
<text x="208.3" y="131.7">GND</text>
<text x="209.1" y="127.8" transform="rotate(-90 209.1 127.8)">GND</text>
<text x="233.4" y="127.7" transform="rotate(-90 233.4 127.7)">14</text>
<text x="241.3" y="131.7">7407</text>
<text x="241.8" y="129.1">U4C</text>
<text x="342.9" y="126.7">GND</text>
<text x="342.9" y="129.2">Sig2</text>
<text x="351.1" y="126.7">23</text>
<text x="351.1" y="129.3">25</text>
<text x="360" y="126.7">24</text>
<text x="360" y="129.3">26</text>
<text x="365.8" y="126.7">GND</text>
<text x="10.3" y="135.9">C</text>
<text x="223.4" y="134.4">5</text>
<text x="234.5" y="132.6" transform="rotate(-90 234.5 132.6)">VCC</text>
<text x="242.5" y="134.4">6</text>
<text x="299.7" y="134.3">~{WR}</text>
<text x="408.2" y="135.9">C</text>
<text x="182.6" y="142.9" transform="rotate(-90 182.6 142.9)">14</text>
<text x="182.9" y="139.4">+5V</text>
<text x="233.4" y="143.6" transform="rotate(-90 233.4 143.6)">7</text>
<text x="234.5" y="140.5" transform="rotate(-90 234.5 140.5)">GND</text>
<text x="172.6" y="149.6">9</text>
<text x="183.7" y="147.8" transform="rotate(-90 183.7 147.8)">VCC</text>
<text x="190.5" y="146.9">7407</text>
<text x="191" y="144.4">U4D</text>
<text x="191.7" y="149.6">8</text>
<text x="233.7" y="144.4">GND</text>
<text x="299.7" y="149.5">DAC00</text>
<text x="183.7" y="155.7" transform="rotate(-90 183.7 155.7)">GND</text>
<text x="208" y="155.6" transform="rotate(-90 208 155.6)">14</text>
<text x="208.3" y="152.1">+5V</text>
<text x="182.6" y="158.8" transform="rotate(-90 182.6 158.8)">7</text>
<text x="182.9" y="159.7">GND</text>
<text x="209.1" y="160.5" transform="rotate(-90 209.1 160.5)">VCC</text>
<text x="215.9" y="159.6">7407</text>
<text x="216.5" y="157.1">U4E</text>
<text x="88.9" y="167.2">U2</text>
<text x="104.1" y="167.3">+5V</text>
<text x="197.4" y="162.3">11</text>
<text x="216.5" y="162.3">10</text>
<text x="233.7" y="164.8">+5V</text>
<text x="299.7" y="162.2">DAC11</text>
<text x="88.9" y="169.8">PCF8574</text>
<text x="101.3" y="170.2" transform="rotate(-90 101.3 170.2)">16</text>
<text x="208" y="171.5" transform="rotate(-90 208 171.5)">7</text>
<text x="208.3" y="172.4">GND</text>
<text x="209.1" y="168.4" transform="rotate(-90 209.1 168.4)">GND</text>
<text x="233.4" y="168.3" transform="rotate(-90 233.4 168.3)">14</text>
<text x="234.5" y="173.2" transform="rotate(-90 234.5 173.2)">VCC</text>
<text x="241.3" y="172.3">7407</text>
<text x="241.9" y="169.8">U4F</text>
<text x="88.9" y="175">14</text>
<text x="88.9" y="177.5">15</text>
<text x="91.9" y="176.1">SCL</text>
<text x="91.9" y="178.7">SDA</text>
<text x="102.5" y="174.5" transform="rotate(-90 102.5 174.5)">VDD</text>
<text x="108.6" y="176.1">P0</text>
<text x="108.6" y="178.7">P1</text>
<text x="112.3" y="175">4</text>
<text x="112.3" y="177.5">5</text>
<text x="182.9" y="177.5">+5V</text>
<text x="222.8" y="175">13</text>
<text x="241.9" y="175">12</text>
<text x="299.7" y="174.9">DAC10</text>
<text x="10.3" y="185.9">D</text>
<text x="81.3" y="182.5">+5V</text>
<text x="89.5" y="182.6">1</text>
<text x="89.5" y="185.2">2</text>
<text x="91.9" y="183.7">A0</text>
<text x="108.6" y="181.2">P2</text>
<text x="108.6" y="183.7">P3</text>
<text x="112.3" y="180.1">6</text>
<text x="112.3" y="182.6">7</text>
<text x="112.3" y="185.2">9</text>
<text x="182.6" y="181" transform="rotate(-90 182.6 181)">14</text>
<text x="183.7" y="185.9" transform="rotate(-90 183.7 185.9)">VCC</text>
<text x="190.5" y="185">7407</text>
<text x="191.1" y="182.5">U5A</text>
<text x="233.4" y="184.2" transform="rotate(-90 233.4 184.2)">7</text>
<text x="233.7" y="185.1">GND</text>
<text x="234.5" y="181.1" transform="rotate(-90 234.5 181.1)">GND</text>
<text x="408.2" y="185.9">D</text>
<text x="81.3" y="187.6">GND</text>
<text x="89.5" y="187.7">3</text>
<text x="91.9" y="186.3">A1</text>
<text x="91.9" y="188.8">A2</text>
<text x="108.6" y="188.8">P5</text>
<text x="108.6" y="191.4">P6</text>
<text x="108.6" y="186.3">P4</text>
<text x="111.7" y="187.7">10</text>
<text x="111.7" y="190.2">11</text>
<text x="172.6" y="187.7">1</text>
<text x="191.7" y="187.7">2</text>
<text x="208.3" y="190.2">+5V</text>
<text x="299.7" y="187.6">DAC01</text>
<text x="88.9" y="195.3">13</text>
<text x="91.9" y="196.4">~{INT}</text>
<text x="108.6" y="193.9">P7</text>
<text x="111.7" y="192.8">12</text>
<text x="182.6" y="196.9" transform="rotate(-90 182.6 196.9)">7</text>
<text x="182.9" y="197.8">GND</text>
<text x="183.7" y="193.8" transform="rotate(-90 183.7 193.8)">GND</text>
<text x="208" y="193.7" transform="rotate(-90 208 193.7)">14</text>
<text x="215.9" y="197.7">7407</text>
<text x="216.4" y="195.2">U5B</text>
<text x="101.3" y="202.6" transform="rotate(-90 101.3 202.6)">8</text>
<text x="102.5" y="200.2" transform="rotate(-90 102.5 200.2)">VSS</text>
<text x="104.1" y="202.9">GND</text>
<text x="198" y="200.4">3</text>
<text x="209.1" y="198.6" transform="rotate(-90 209.1 198.6)">VCC</text>
<text x="217.1" y="200.4">4</text>
<text x="233.7" y="202.9">+5V</text>
<text x="299.7" y="200.3">DAC03</text>
<text x="208" y="209.6" transform="rotate(-90 208 209.6)">7</text>
<text x="209.1" y="206.5" transform="rotate(-90 209.1 206.5)">GND</text>
<text x="233.4" y="206.4" transform="rotate(-90 233.4 206.4)">14</text>
<text x="241.8" y="207.9">U5C</text>
<text x="182.9" y="215.6">+5V</text>
<text x="208.3" y="210.5">GND</text>
<text x="223.4" y="213.1">5</text>
<text x="234.5" y="211.3" transform="rotate(-90 234.5 211.3)">VCC</text>
<text x="241.3" y="210.4">7407</text>
<text x="242.5" y="213.1">6</text>
<text x="299.7" y="213">DAC04</text>
<text x="182.6" y="219.1" transform="rotate(-90 182.6 219.1)">14</text>
<text x="191" y="220.6">U5D</text>
<text x="234.5" y="219.2" transform="rotate(-90 234.5 219.2)">GND</text>
<text x="172.6" y="225.8">9</text>
<text x="183.7" y="224" transform="rotate(-90 183.7 224)">VCC</text>
<text x="190.5" y="223.1">7407</text>
<text x="191.7" y="225.8">8</text>
<text x="233.4" y="222.3" transform="rotate(-90 233.4 222.3)">7</text>
<text x="233.7" y="223.2">GND</text>
<text x="299.7" y="225.7">AD1</text>
<text x="183.7" y="231.9" transform="rotate(-90 183.7 231.9)">GND</text>
<text x="208" y="231.8" transform="rotate(-90 208 231.8)">14</text>
<text x="208.3" y="228.3">+5V</text>
<text x="216.5" y="233.3">U5E</text>
<text x="10.3" y="235.9">E</text>
<text x="106.7" y="238.4">+5V</text>
<text x="182.6" y="235" transform="rotate(-90 182.6 235)">7</text>
<text x="182.9" y="235.9">GND</text>
<text x="197.4" y="238.5">11</text>
<text x="209.1" y="236.7" transform="rotate(-90 209.1 236.7)">VCC</text>
<text x="215.9" y="235.8">7407</text>
<text x="216.5" y="238.5">10</text>
<text x="299.7" y="238.4">AD2</text>
<text x="408.3" y="235.9">E</text>
<text x="38.7" y="246">470u/6.3V</text>
<text x="45.1" y="240.9">C1</text>
<text x="55.9" y="240.9">C2</text>
<text x="55.9" y="246">100n</text>
<text x="66" y="240.9">C3</text>
<text x="66" y="246">100n</text>
<text x="76.2" y="240.9">C4</text>
<text x="76.2" y="246">100n</text>
<text x="86.4" y="240.9">C5</text>
<text x="86.4" y="246">100n</text>
<text x="96.5" y="240.9">C6</text>
<text x="96.5" y="246">100n</text>
<text x="209.1" y="244.6" transform="rotate(-90 209.1 244.6)">GND</text>
<text x="233.4" y="244.5" transform="rotate(-90 233.4 244.5)">14</text>
<text x="233.7" y="241">+5V</text>
<text x="241.9" y="246">U5F</text>
<text x="106.7" y="246">GND</text>
<text x="208" y="247.7" transform="rotate(-90 208 247.7)">7</text>
<text x="208.3" y="248.6">GND</text>
<text x="222.8" y="251.2">13</text>
<text x="234.5" y="249.4" transform="rotate(-90 234.5 249.4)">VCC</text>
<text x="241.3" y="248.5">7407</text>
<text x="241.9" y="251.2">12</text>
<text x="299.7" y="251.1">AD0</text>
<text x="234.5" y="257.3" transform="rotate(-90 234.5 257.3)">GND</text>
<text x="38.1" y="261.2">C7</text>
<text x="48.3" y="261.2">C8</text>
<text x="58.4" y="258.7">+15V</text>
<text x="233.4" y="260.4" transform="rotate(-90 233.4 260.4)">7</text>
<text x="233.7" y="261.3">GND</text>
<text x="38.1" y="266.3">100n</text>
<text x="48.3" y="266.3">100n</text>
<text x="58.4" y="266.4">GND</text>
<text x="126.8" y="273.7">9</text>
<text x="129.2" y="273.7">x</text>
<text x="131.4" y="273.7">10k</text>
<text x="139.1" y="270.6" transform="rotate(-90 139.1 270.6)">2</text>
<text x="141.7" y="270.6" transform="rotate(-90 141.7 270.6)">3</text>
<text x="144.2" y="270.6" transform="rotate(-90 144.2 270.6)">4</text>
<text x="146.8" y="270.6" transform="rotate(-90 146.8 270.6)">5</text>
<text x="149.3" y="270.6" transform="rotate(-90 149.3 270.6)">6</text>
<text x="151.8" y="270.6" transform="rotate(-90 151.8 270.6)">7</text>
<text x="154.4" y="270.6" transform="rotate(-90 154.4 270.6)">8</text>
<text x="156.9" y="270.6" transform="rotate(-90 156.9 270.6)">9</text>
<text x="159.5" y="271.2" transform="rotate(-90 159.5 271.2)">10</text>
<text x="261.4" y="273.7">9</text>
<text x="263.8" y="273.7">x</text>
<text x="266" y="273.7">4k7</text>
<text x="273.8" y="270.6" transform="rotate(-90 273.8 270.6)">2</text>
<text x="276.3" y="270.6" transform="rotate(-90 276.3 270.6)">3</text>
<text x="278.8" y="270.6" transform="rotate(-90 278.8 270.6)">4</text>
<text x="281.4" y="270.6" transform="rotate(-90 281.4 270.6)">5</text>
<text x="283.9" y="270.6" transform="rotate(-90 283.9 270.6)">6</text>
<text x="286.5" y="270.6" transform="rotate(-90 286.5 270.6)">7</text>
<text x="289" y="270.6" transform="rotate(-90 289 270.6)">8</text>
<text x="291.5" y="270.6" transform="rotate(-90 291.5 270.6)">9</text>
<text x="294.1" y="271.2" transform="rotate(-90 294.1 271.2)">10</text>
<text x="129.5" y="279.1">+5V</text>
<text x="130.6" y="276.2">RN5</text>
<text x="139.1" y="278.8" transform="rotate(-90 139.1 278.8)">1</text>
<text x="264.2" y="279.1">+15V</text>
<text x="265.2" y="276.2">RN2</text>
<text x="273.8" y="278.8" transform="rotate(-90 273.8 278.8)">1</text>
<text x="10.3" y="285.9">F</text>
<text x="35" y="286.9">1</text>
<text x="85" y="286.9">2</text>
<text x="135" y="286.9">3</text>
<text x="185" y="286.9">4</text>
<text x="235" y="286.9">5</text>
<text x="285" y="286.9">6</text>
<text x="335" y="286.9">7</text>
<text x="385" y="286.9">8</text>
<text x="408.3" y="285.9">F</text>
</g>
</svg>
